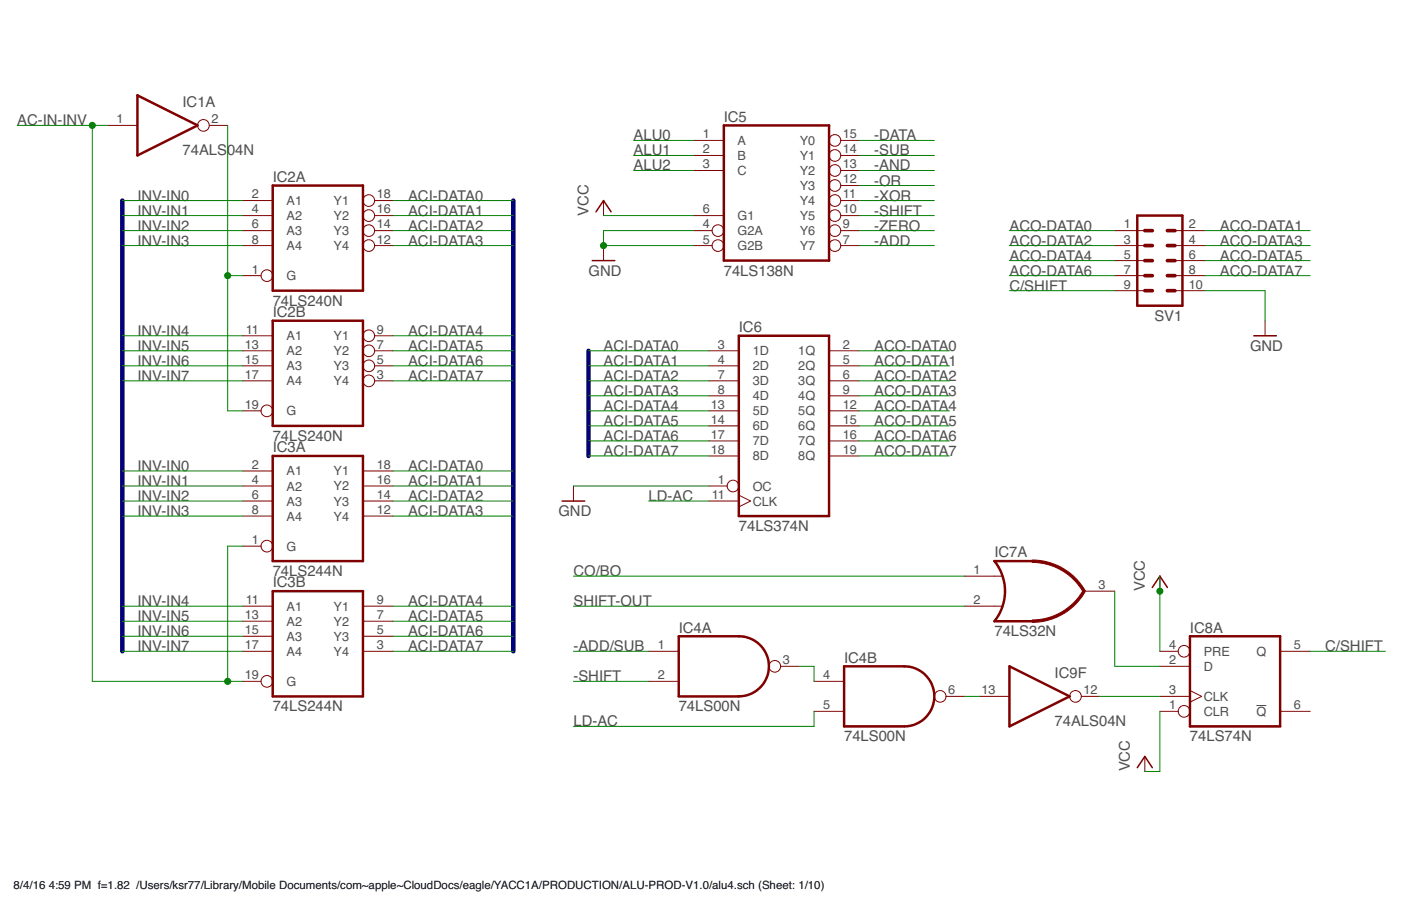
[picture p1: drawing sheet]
<svg xmlns="http://www.w3.org/2000/svg" width="432mm" height="279mm" viewBox="0 0 432 279" stroke-linecap="round" stroke-linejoin="round" font-family="sans-serif">
<path d="M387.2 217.6h3.1" fill="none" stroke="#505050" stroke-width=".31"/>
<g fill="none" stroke="#800000" stroke-width=".76">
<path d="M42.4 29.4l18.5 9.3-18.5 9.2zM223.1 38.7h32.4v41.7h-32.4zM84.1 57.2h27.8v32.4h-27.8zM350.5 66.5h13.9v27.8h-13.9zM84.1 98.9h27.8v32.4h-27.8zM227.7 103.5h27.8v55.7h-27.8zM84.1 140.6h27.8v32.4h-27.8zM318.1 173h-11.6a14.8 14.8 0 0 1 0 18.6h11.6M84.1 182.3h27.8v32.5h-27.8zM209.2 196.2h18.5a9.3 9.3 0 0 1 9.3 9.3 9.3 9.3 0 0 1-9.3 9.3h-18.5zM366.8 196.2h27.7v27.8h-27.7zM260.2 205.5h18.5a9.3 9.3 0 0 1 9.3 9.2 9.3 9.3 0 0 1-9.3 9.3h-18.5z"/>
<path d="M311.1 205.5l18.6 9.3-18.6 9.2z"/>
</g>
<g fill="none" stroke="#800000" stroke-width=".31">
<path d="M33.1 38.7h9.3M64.5 38.7h5.7M213.8 43.3h9.3M213.8 47.9h9.3M213.8 52.6h9.3M259.1 43.3h5.7M259.1 47.9h5.7M259.1 52.6h5.7M259.1 57.2h5.7M74.8 71.1h9.3M74.8 75.7h9.3M74.8 66.5h9.3"/>
<path d="M74.8 61.8h9.3M115.5 71.1h5.6M115.5 75.7h5.6M115.5 66.5h5.6M115.5 61.8h5.6M186 61.8v4.7M186 75.7v4.7M213.8 71.1h5.7M213.8 75.7h5.7M213.8 66.5h9.3M259.1 71.1h5.7M259.1 75.7h5.7"/>
<path d="M259.1 66.5h5.7M259.1 61.8h5.7M343.6 71.1h9.2M343.6 75.7h9.2M362.1 71.1h9.3M362.1 75.7h9.3M74.8 85h5.7M343.6 85h9.2M343.6 80.4h9.2M343.6 89.6h9.2M362.1 85h9.3M362.1 80.4h9.3"/>
<path d="M362.1 89.6h9.3M389.9 98.9v4.6M74.8 103.5h9.3M74.8 108.2h9.3M74.8 112.8h9.3M74.8 117.5h9.3M115.5 103.5h5.6M115.5 108.2h5.6M115.5 112.8h5.6M115.5 117.5h5.6M218.5 108.2h9.2M218.5 112.8h9.2"/>
<path d="M218.5 117.5h9.2M255.5 108.2h9.3M255.5 112.8h9.3M255.5 117.5h9.3M74.8 126.7h5.7M218.5 126.7h9.2M218.5 122.1h9.2M218.5 131.3h9.2M218.5 136h9.2M255.5 126.7h9.3M255.5 122.1h9.3M255.5 131.3h9.3"/>
<path d="M255.5 136h9.3M74.8 145.2h9.3M74.8 149.9h9.3M74.8 154.5h9.3M74.8 159.2h9.3M111.9 145.2h9.2M111.9 149.9h9.2M111.9 154.5h9.2M111.9 159.2h9.2M176.7 149.9v4.6M218.5 149.9h5.6M218.5 154.5h9.2"/>
<path d="M218.5 140.6h9.2M227.7 152.7l3.6 1.8-3.6 1.8M255.5 140.6h9.3M74.8 168.4h5.7M297.2 177.7h11.6M357.5 177.7v4.6M74.8 186.9h9.3M74.8 191.6h9.3M74.8 196.2h9.3M111.9 186.9h9.2M111.9 191.6h9.2M111.9 196.2h9.2"/>
<path d="M297.2 186.9h11.6M334.3 182.3h9.3M74.8 210.1h5.7M74.8 200.9h9.3M111.9 200.9h9.2M199.9 210.1h9.3M199.9 200.9h9.3M240.6 205.5h5.7M250.9 210.1h9.3M250.9 219.4h9.3M291.6 214.8h5.6M301.9 214.8h9.2"/>
<path d="M333.3 214.8h5.6M357.5 200.9h5.6M357.5 219.4h5.6M357.5 205.5h9.3M357.5 214.8h9.3M366.8 212.9l3.6 1.9-3.6 1.8M394.5 200.9h9.3M394.5 219.4h9.3M352.8 233.3v4.6"/>
<circle cx="62.7" cy="38.7" r="1.8"/>
<circle cx="257.3" cy="43.3" r="1.8"/>
<circle cx="257.3" cy="52.6" r="1.8"/>
<circle cx="257.3" cy="47.9" r="1.8"/>
<circle cx="257.3" cy="57.2" r="1.8"/>
<circle cx="113.7" cy="75.7" r="1.8"/>
<circle cx="113.7" cy="71.1" r="1.8"/>
<circle cx="113.7" cy="61.8" r="1.8"/>
<circle cx="113.7" cy="66.5" r="1.8"/>
<circle cx="221.3" cy="75.7" r="1.8"/>
<circle cx="221.3" cy="71.1" r="1.8"/>
<circle cx="257.3" cy="75.7" r="1.8"/>
<circle cx="257.3" cy="66.5" r="1.8"/>
<circle cx="257.3" cy="71.1" r="1.8"/>
<circle cx="257.3" cy="61.8" r="1.8"/>
<circle cx="82.3" cy="85" r="1.8"/>
<circle cx="113.7" cy="112.8" r="1.8"/>
<circle cx="113.7" cy="108.2" r="1.8"/>
<circle cx="113.7" cy="103.5" r="1.8"/>
<circle cx="113.7" cy="117.5" r="1.8"/>
<circle cx="82.3" cy="126.7" r="1.8"/>
<circle cx="225.9" cy="149.9" r="1.8"/>
<circle cx="82.3" cy="168.4" r="1.8"/>
<circle cx="82.3" cy="210.1" r="1.8"/>
<circle cx="238.8" cy="205.5" r="1.8"/>
<circle cx="289.8" cy="214.8" r="1.8"/>
<circle cx="331.5" cy="214.8" r="1.8"/>
<circle cx="364.9" cy="219.4" r="1.8"/>
<circle cx="364.9" cy="200.9" r="1.8"/>
</g>
<path d="M183.7 65.3l2.3-3.5 2.3 3.5M182.5 80.4h7M386.4 103.5h7M173.3 154.5h6.9M355.2 181.2l2.3-3.5 2.3 3.5M350.5 236.7l2.3-3.4 2.4 3.4" fill="none" stroke="#800000" stroke-width=".47"/>
<g fill="#800000" stroke="#800000" stroke-width=".31">
<path d="M318.1 191.2a18.1 18.1 0 0 0 15.7-9.2l.7 .4a18.9 18.9 0 0 1-16.4 9.5z" fill-rule="evenodd"/>
<path d="M318.1 172.7a18.8 18.8 0 0 1 16.4 9.5l-.7 .4a18.1 18.1 0 0 0-15.7-9.2z" fill-rule="evenodd"/>
</g>
<path d="M352.8 75.7h2.4M352.8 71.1h2.4M359.8 75.7h2.3M359.8 71.1h2.3M352.8 80.4h2.4M352.8 89.6h2.4M352.8 85h2.4M359.8 80.4h2.3M359.8 89.6h2.3M359.8 85h2.3" fill="none" stroke="#800000" stroke-width="1.1"/>
<path d="M37.7 61.8v139.1M158.2 61.8v139.1M181.4 108.2v32.4" fill="none" stroke="#000080" stroke-width="1.4"/>
<g fill="none" stroke="#008000" stroke-width=".31">
<path d="M5.3 38.7h27.8M28.4 38.7v171.4h46.4M70.2 38.7v88h4.6M195.3 47.9h18.5M195.3 43.3h18.5M195.3 52.6h18.5M264.8 47.9h23.2M264.8 43.3h23.2M264.8 52.6h23.2M264.8 57.2h23.2M37.7 61.8h37.1M37.7 66.5h37.1"/>
<path d="M37.7 71.1h37.1M37.7 75.7h37.1M121.1 61.8h37.1M121.1 66.5h37.1M121.1 71.1h37.1M121.1 75.7h37.1M186 66.5h27.8M213.8 71.1h-27.8v4.6h27.8M264.8 61.8h23.2M264.8 66.5h23.2M264.8 71.1h23.2M264.8 75.7h23.2"/>
<path d="M311.1 71.1h32.5M311.1 75.7h32.5M371.4 71.1h32.4M371.4 75.7h32.4M70.2 85h4.6M311.1 80.4h32.5M311.1 85h32.5M311.1 89.6h32.5M371.4 80.4h32.4M371.4 85h32.4M371.4 89.6h18.5v9.3M37.7 103.5h37.1"/>
<path d="M37.7 108.2h37.1M37.7 112.8h37.1M37.7 117.5h37.1M121.1 103.5h37.1M121.1 108.2h37.1M121.1 112.8h37.1M121.1 117.5h37.1M181.4 108.2h37.1M181.4 112.8h37.1M181.4 117.5h37.1M264.8 108.2h27.8M264.8 112.8h27.8"/>
<path d="M264.8 117.5h27.8M181.4 122.1h37.1M181.4 126.7h37.1M181.4 131.3h37.1M181.4 136h37.1M264.8 122.1h27.8M264.8 126.7h27.8M264.8 131.3h27.8M264.8 136h27.8M37.7 145.2h37.1M37.7 149.9h37.1M37.7 154.5h37.1"/>
<path d="M37.7 159.2h37.1M121.1 145.2h37.1M121.1 149.9h37.1M121.1 154.5h37.1M121.1 159.2h37.1M176.7 149.9h41.8M181.4 140.6h37.1M199.9 154.5h18.6M264.8 140.6h27.8M74.8 168.4h-4.6v41.7M176.7 177.7h120.5M357.5 177.7v23.2"/>
<path d="M37.7 186.9h37.1M37.7 191.6h37.1M37.7 196.2h37.1M121.1 186.9h37.1M121.1 191.6h37.1M121.1 196.2h37.1M176.7 186.9h120.5M343.6 182.3v23.2h13.9M37.7 200.9h37.1M121.1 200.9h37.1M176.7 200.9h23.2M176.7 210.1h23.2"/>
<path d="M246.3 205.5h4.6v4.6M250.9 219.4v4.6h-74.2M297.2 214.8h4.7M338.9 214.8h18.6M357.5 219.4v18.5h-4.7M403.8 200.9h23.2"/>
</g>
<g fill="#008000" stroke="#008000" stroke-width=".31">
<circle cx="186" cy="75.7" r=".93"/>
<circle cx="70.2" cy="85" r=".93"/>
<circle cx="70.2" cy="210.1" r=".93"/>
<circle cx="28.4" cy="38.7" r=".93"/>
<circle cx="357.5" cy="182.3" r=".93"/>
</g>
<g font-size="4.6" fill="#505050">
<text x="56.3" y="32.9">IC1A</text>
<text x="5.3" y="38.7">AC-IN-INV</text>
<text x="223.1" y="37.5">IC5</text>
<text x="56.3" y="47.9">74ALS04N</text>
<text x="195.3" y="43.3">ALU0</text>
<text x="195.3" y="47.9">ALU1</text>
<text x="269.4" y="47.9">-SUB</text>
<text x="269.4" y="43.3">-DATA</text>
<text x="195.3" y="52.6">ALU2</text>
<text x="269.4" y="52.6">-AND</text>
<text x="84.1" y="56.1">IC2A</text>
<text x="269.4" y="57.2">-OR</text>
<text x="42.4" y="61.8">INV-IN0</text>
<text x="125.8" y="61.8">ACI-DATA0</text>
<text x="269.4" y="61.8">-XOR</text>
<text x="42.4" y="66.5">INV-IN1</text>
<text x="42.4" y="71.1">INV-IN2</text>
<text x="125.8" y="66.5">ACI-DATA1</text>
<text x="125.8" y="71.1">ACI-DATA2</text>
<text x="181.4" y="66.5" transform="rotate(-90 181.4 66.5)">VCC</text>
<text x="269.4" y="71.1">-ZERO</text>
<text x="269.4" y="66.5">-SHIFT</text>
<text x="311.1" y="71.1">ACO-DATA0</text>
<text x="376" y="71.1">ACO-DATA1</text>
<text x="42.4" y="75.7">INV-IN3</text>
<text x="125.8" y="75.7">ACI-DATA3</text>
<text x="269.4" y="75.7">-ADD</text>
<text x="311.1" y="75.7">ACO-DATA2</text>
<text x="376" y="75.7">ACO-DATA3</text>
<text x="311.1" y="80.4">ACO-DATA4</text>
<text x="376" y="80.4">ACO-DATA5</text>
<text x="181.4" y="85">GND</text>
<text x="223.1" y="85">74LS138N</text>
<text x="311.1" y="85">ACO-DATA6</text>
<text x="311.1" y="89.6">C/SHIFT</text>
<text x="376" y="85">ACO-DATA7</text>
<text x="84.1" y="94.3">74LS240N</text>
<text x="84.1" y="97.8">IC2B</text>
<text x="355.8" y="98.9">SV1</text>
<text x="42.4" y="103.5">INV-IN4</text>
<text x="125.8" y="103.5">ACI-DATA4</text>
<text x="227.7" y="102.4">IC6</text>
<text x="42.4" y="108.2">INV-IN5</text>
<text x="42.4" y="112.8">INV-IN6</text>
<text x="125.8" y="108.2">ACI-DATA5</text>
<text x="125.8" y="112.8">ACI-DATA6</text>
<text x="186" y="108.2">ACI-DATA0</text>
<text x="186" y="112.8">ACI-DATA1</text>
<text x="269.4" y="108.2">ACO-DATA0</text>
<text x="269.4" y="112.8">ACO-DATA1</text>
<text x="385.3" y="108.2">GND</text>
<text x="42.4" y="117.4">INV-IN7</text>
<text x="125.8" y="117.4">ACI-DATA7</text>
<text x="186" y="117.4">ACI-DATA2</text>
<text x="269.4" y="117.4">ACO-DATA2</text>
<text x="186" y="122.1">ACI-DATA3</text>
<text x="269.4" y="122.1">ACO-DATA3</text>
<text x="186" y="126.7">ACI-DATA4</text>
<text x="186" y="131.3">ACI-DATA5</text>
<text x="269.4" y="126.7">ACO-DATA4</text>
<text x="269.4" y="131.3">ACO-DATA5</text>
<text x="84.1" y="136">74LS240N</text>
<text x="186" y="136">ACI-DATA6</text>
<text x="269.4" y="136">ACO-DATA6</text>
<text x="84.1" y="139.5">IC3A</text>
<text x="186" y="140.6">ACI-DATA7</text>
<text x="269.4" y="140.6">ACO-DATA7</text>
<text x="42.4" y="145.2">INV-IN0</text>
<text x="42.4" y="149.9">INV-IN1</text>
<text x="125.8" y="145.2">ACI-DATA0</text>
<text x="125.8" y="149.9">ACI-DATA1</text>
<text x="42.4" y="154.5">INV-IN2</text>
<text x="125.8" y="154.5">ACI-DATA2</text>
<text x="199.9" y="154.5">LD-AC</text>
<text x="42.4" y="159.1">INV-IN3</text>
<text x="125.8" y="159.1">ACI-DATA3</text>
<text x="172.1" y="159.1">GND</text>
<text x="227.7" y="163.8">74LS374N</text>
<text x="306.5" y="171.9">IC7A</text>
<text x="84.1" y="177.7">74LS244N</text>
<text x="176.7" y="177.7">CO/BO</text>
<text x="84.1" y="181.2">IC3B</text>
<text x="352.8" y="182.3" transform="rotate(-90 352.8 182.3)">VCC</text>
<text x="42.4" y="186.9">INV-IN4</text>
<text x="42.4" y="191.6">INV-IN5</text>
<text x="125.8" y="186.9">ACI-DATA4</text>
<text x="125.8" y="191.6">ACI-DATA5</text>
<text x="176.7" y="186.9">SHIFT-OUT</text>
<text x="42.4" y="196.2">INV-IN6</text>
<text x="125.8" y="196.2">ACI-DATA6</text>
<text x="209.2" y="195.1">IC4A</text>
<text x="306.5" y="196.2">74LS32N</text>
<text x="366.7" y="195.1">IC8A</text>
<text x="42.4" y="200.8">INV-IN7</text>
<text x="125.8" y="200.8">ACI-DATA7</text>
<text x="176.7" y="200.8">-ADD/SUB</text>
<text x="408.5" y="200.8">C/SHIFT</text>
<text x="260.2" y="204.3">IC4B</text>
<text x="325" y="209">IC9F</text>
<text x="176.7" y="210.1">-SHIFT</text>
<text x="84.1" y="219.4">74LS244N</text>
<text x="209.2" y="219.4">74LS00N</text>
<text x="176.7" y="224">LD-AC</text>
<text x="325" y="224">74ALS04N</text>
<text x="260.2" y="228.6">74LS00N</text>
<text x="366.7" y="228.6">74LS74N</text>
<text x="348.2" y="237.9" transform="rotate(-90 348.2 237.9)">VCC</text>
</g>
<g font-size="3.9" fill="#505050">
<text x="35.9" y="38">1</text>
<text x="65.2" y="38">2</text>
<text x="216.6" y="42.7">1</text>
<text x="216.6" y="47.3">2</text>
<text x="227.4" y="44.7">A</text>
<text x="246.5" y="44.7">Y0</text>
<text x="259.8" y="47.3">14</text>
<text x="259.8" y="42.7">15</text>
<text x="216.6" y="51.9">3</text>
<text x="227.4" y="49.3">B</text>
<text x="227.4" y="54">C</text>
<text x="246.5" y="54">Y2</text>
<text x="246.5" y="49.3">Y1</text>
<text x="259.8" y="51.9">13</text>
<text x="246.5" y="58.6">Y3</text>
<text x="259.8" y="56.6">12</text>
<text x="77.6" y="61.2">2</text>
<text x="77.6" y="65.8">4</text>
<text x="88.3" y="63.2">A1</text>
<text x="102.8" y="63.2">Y1</text>
<text x="116.1" y="65.8">16</text>
<text x="116.1" y="61.2">18</text>
<text x="216.6" y="65.8">6</text>
<text x="246.5" y="63.2">Y4</text>
<text x="259.8" y="65.8">10</text>
<text x="259.8" y="61.2">11</text>
<text x="77.6" y="70.5">6</text>
<text x="88.3" y="67.9">A2</text>
<text x="102.8" y="67.9">Y2</text>
<text x="116.1" y="70.5">14</text>
<text x="216.6" y="70.5">4</text>
<text x="227.4" y="67.9">G1</text>
<text x="246.5" y="67.9">Y5</text>
<text x="259.8" y="70.5">9</text>
<text x="346.4" y="70.5">1</text>
<text x="366.4" y="70.5">2</text>
<text x="77.6" y="75.1">8</text>
<text x="88.3" y="72.5">A3</text>
<text x="88.3" y="77.1">A4</text>
<text x="102.8" y="77.1">Y4</text>
<text x="102.8" y="72.5">Y3</text>
<text x="116.1" y="75.1">12</text>
<text x="216.6" y="75.1">5</text>
<text x="227.4" y="72.5">G2A</text>
<text x="227.4" y="77.1">G2B</text>
<text x="246.5" y="77.1">Y7</text>
<text x="246.5" y="72.5">Y6</text>
<text x="259.8" y="75.1">7</text>
<text x="346.4" y="75.1">3</text>
<text x="366.4" y="75.1">4</text>
<text x="346.4" y="79.7">5</text>
<text x="366.4" y="79.7">6</text>
<text x="77.6" y="84.4">1</text>
<text x="88.3" y="86.4">G</text>
<text x="346.4" y="84.4">7</text>
<text x="346.4" y="89">9</text>
<text x="366.4" y="84.4">8</text>
<text x="366.4" y="89">10</text>
<text x="75.4" y="107.5">13</text>
<text x="75.7" y="102.9">11</text>
<text x="88.3" y="104.9">A1</text>
<text x="102.8" y="104.9">Y1</text>
<text x="116.1" y="107.5">7</text>
<text x="116.1" y="102.9">9</text>
<text x="221.3" y="107.5">3</text>
<text x="259.8" y="107.5">2</text>
<text x="75.4" y="112.2">15</text>
<text x="88.3" y="109.6">A2</text>
<text x="102.8" y="109.6">Y2</text>
<text x="116.1" y="112.2">5</text>
<text x="221.3" y="112.2">4</text>
<text x="232" y="109.6">1D</text>
<text x="246" y="109.6">1Q</text>
<text x="259.8" y="112.2">5</text>
<text x="75.4" y="116.8">17</text>
<text x="88.3" y="114.2">A3</text>
<text x="88.3" y="118.8">A4</text>
<text x="102.8" y="118.8">Y4</text>
<text x="102.8" y="114.2">Y3</text>
<text x="116.1" y="116.8">3</text>
<text x="221.3" y="116.8">7</text>
<text x="232" y="114.2">2D</text>
<text x="232" y="118.8">3D</text>
<text x="246" y="114.2">2Q</text>
<text x="246" y="118.8">3Q</text>
<text x="259.8" y="116.8">6</text>
<text x="221.3" y="121.4">8</text>
<text x="232" y="123.5">4D</text>
<text x="246" y="123.5">4Q</text>
<text x="259.8" y="121.4">9</text>
<text x="75.4" y="126.1">19</text>
<text x="88.3" y="128.1">G</text>
<text x="219.1" y="126.1">13</text>
<text x="219.1" y="130.7">14</text>
<text x="232" y="128.1">5D</text>
<text x="246" y="128.1">5Q</text>
<text x="259.8" y="126.1">12</text>
<text x="259.8" y="130.7">15</text>
<text x="219.1" y="135.3">17</text>
<text x="232" y="132.7">6D</text>
<text x="232" y="137.4">7D</text>
<text x="246" y="132.7">6Q</text>
<text x="246" y="137.4">7Q</text>
<text x="259.8" y="135.3">16</text>
<text x="219.1" y="140">18</text>
<text x="232" y="142">8D</text>
<text x="246" y="142">8Q</text>
<text x="259.8" y="140">19</text>
<text x="77.6" y="144.6">2</text>
<text x="77.6" y="149.2">4</text>
<text x="88.3" y="146.6">A1</text>
<text x="102.8" y="146.6">Y1</text>
<text x="116.1" y="149.2">16</text>
<text x="116.1" y="144.6">18</text>
<text x="221.3" y="149.2">1</text>
<text x="77.6" y="153.9">6</text>
<text x="88.3" y="151.3">A2</text>
<text x="88.3" y="155.9">A3</text>
<text x="102.8" y="155.9">Y3</text>
<text x="102.8" y="151.3">Y2</text>
<text x="116.1" y="153.9">14</text>
<text x="219.4" y="153.9">11</text>
<text x="232" y="151.3">OC</text>
<text x="232" y="155.9">CLK</text>
<text x="77.6" y="158.5">8</text>
<text x="88.3" y="160.5">A4</text>
<text x="102.8" y="160.5">Y4</text>
<text x="116.1" y="158.5">12</text>
<text x="77.6" y="167.8">1</text>
<text x="88.3" y="169.8">G</text>
<text x="300.1" y="177">1</text>
<text x="338.6" y="181.7">3</text>
<text x="75.4" y="190.9">13</text>
<text x="75.7" y="186.3">11</text>
<text x="88.3" y="188.3">A1</text>
<text x="102.8" y="188.3">Y1</text>
<text x="116.1" y="190.9">7</text>
<text x="116.1" y="186.3">9</text>
<text x="300.1" y="186.3">2</text>
<text x="75.4" y="195.6">15</text>
<text x="88.3" y="193">A2</text>
<text x="88.3" y="197.6">A3</text>
<text x="102.8" y="197.6">Y3</text>
<text x="102.8" y="193">Y2</text>
<text x="116.1" y="195.6">5</text>
<text x="75.4" y="200.2">17</text>
<text x="88.3" y="202.2">A4</text>
<text x="102.8" y="202.2">Y4</text>
<text x="116.1" y="200.2">3</text>
<text x="202.7" y="200.2">1</text>
<text x="360.3" y="200.2">4</text>
<text x="371" y="202.2">PRE</text>
<text x="387.2" y="202.2">Q</text>
<text x="398.8" y="200.2">5</text>
<text x="75.4" y="209.5">19</text>
<text x="202.7" y="209.5">2</text>
<text x="241.3" y="204.8">3</text>
<text x="253.7" y="209.5">4</text>
<text x="360.3" y="204.8">2</text>
<text x="371" y="206.9">D</text>
<text x="88.3" y="211.5">G</text>
<text x="292.2" y="214.1">6</text>
<text x="302.5" y="214.1">13</text>
<text x="333.9" y="214.1">12</text>
<text x="360.3" y="214.1">3</text>
<text x="253.7" y="218.7">5</text>
<text x="360.3" y="218.7">1</text>
<text x="371" y="220.8">CLR</text>
<text x="371" y="216.1">CLK</text>
<text x="387.2" y="220.8">Q</text>
<text x="398.8" y="218.7">6</text>
</g>
<g font-size="3.5">
<text x="4.2" y="274.2">8/4/16</text>
<text x="15" y="274.2">4:59 PM f=1.82 /Users/ksr77/Library/Mobile Documents/com~apple~CloudDocs/eagle/YACC1A/PRODUCTION/ALU-PROD-V1.0/alu4.sch (Sheet: 1/10)</text>
</g>
</svg>
